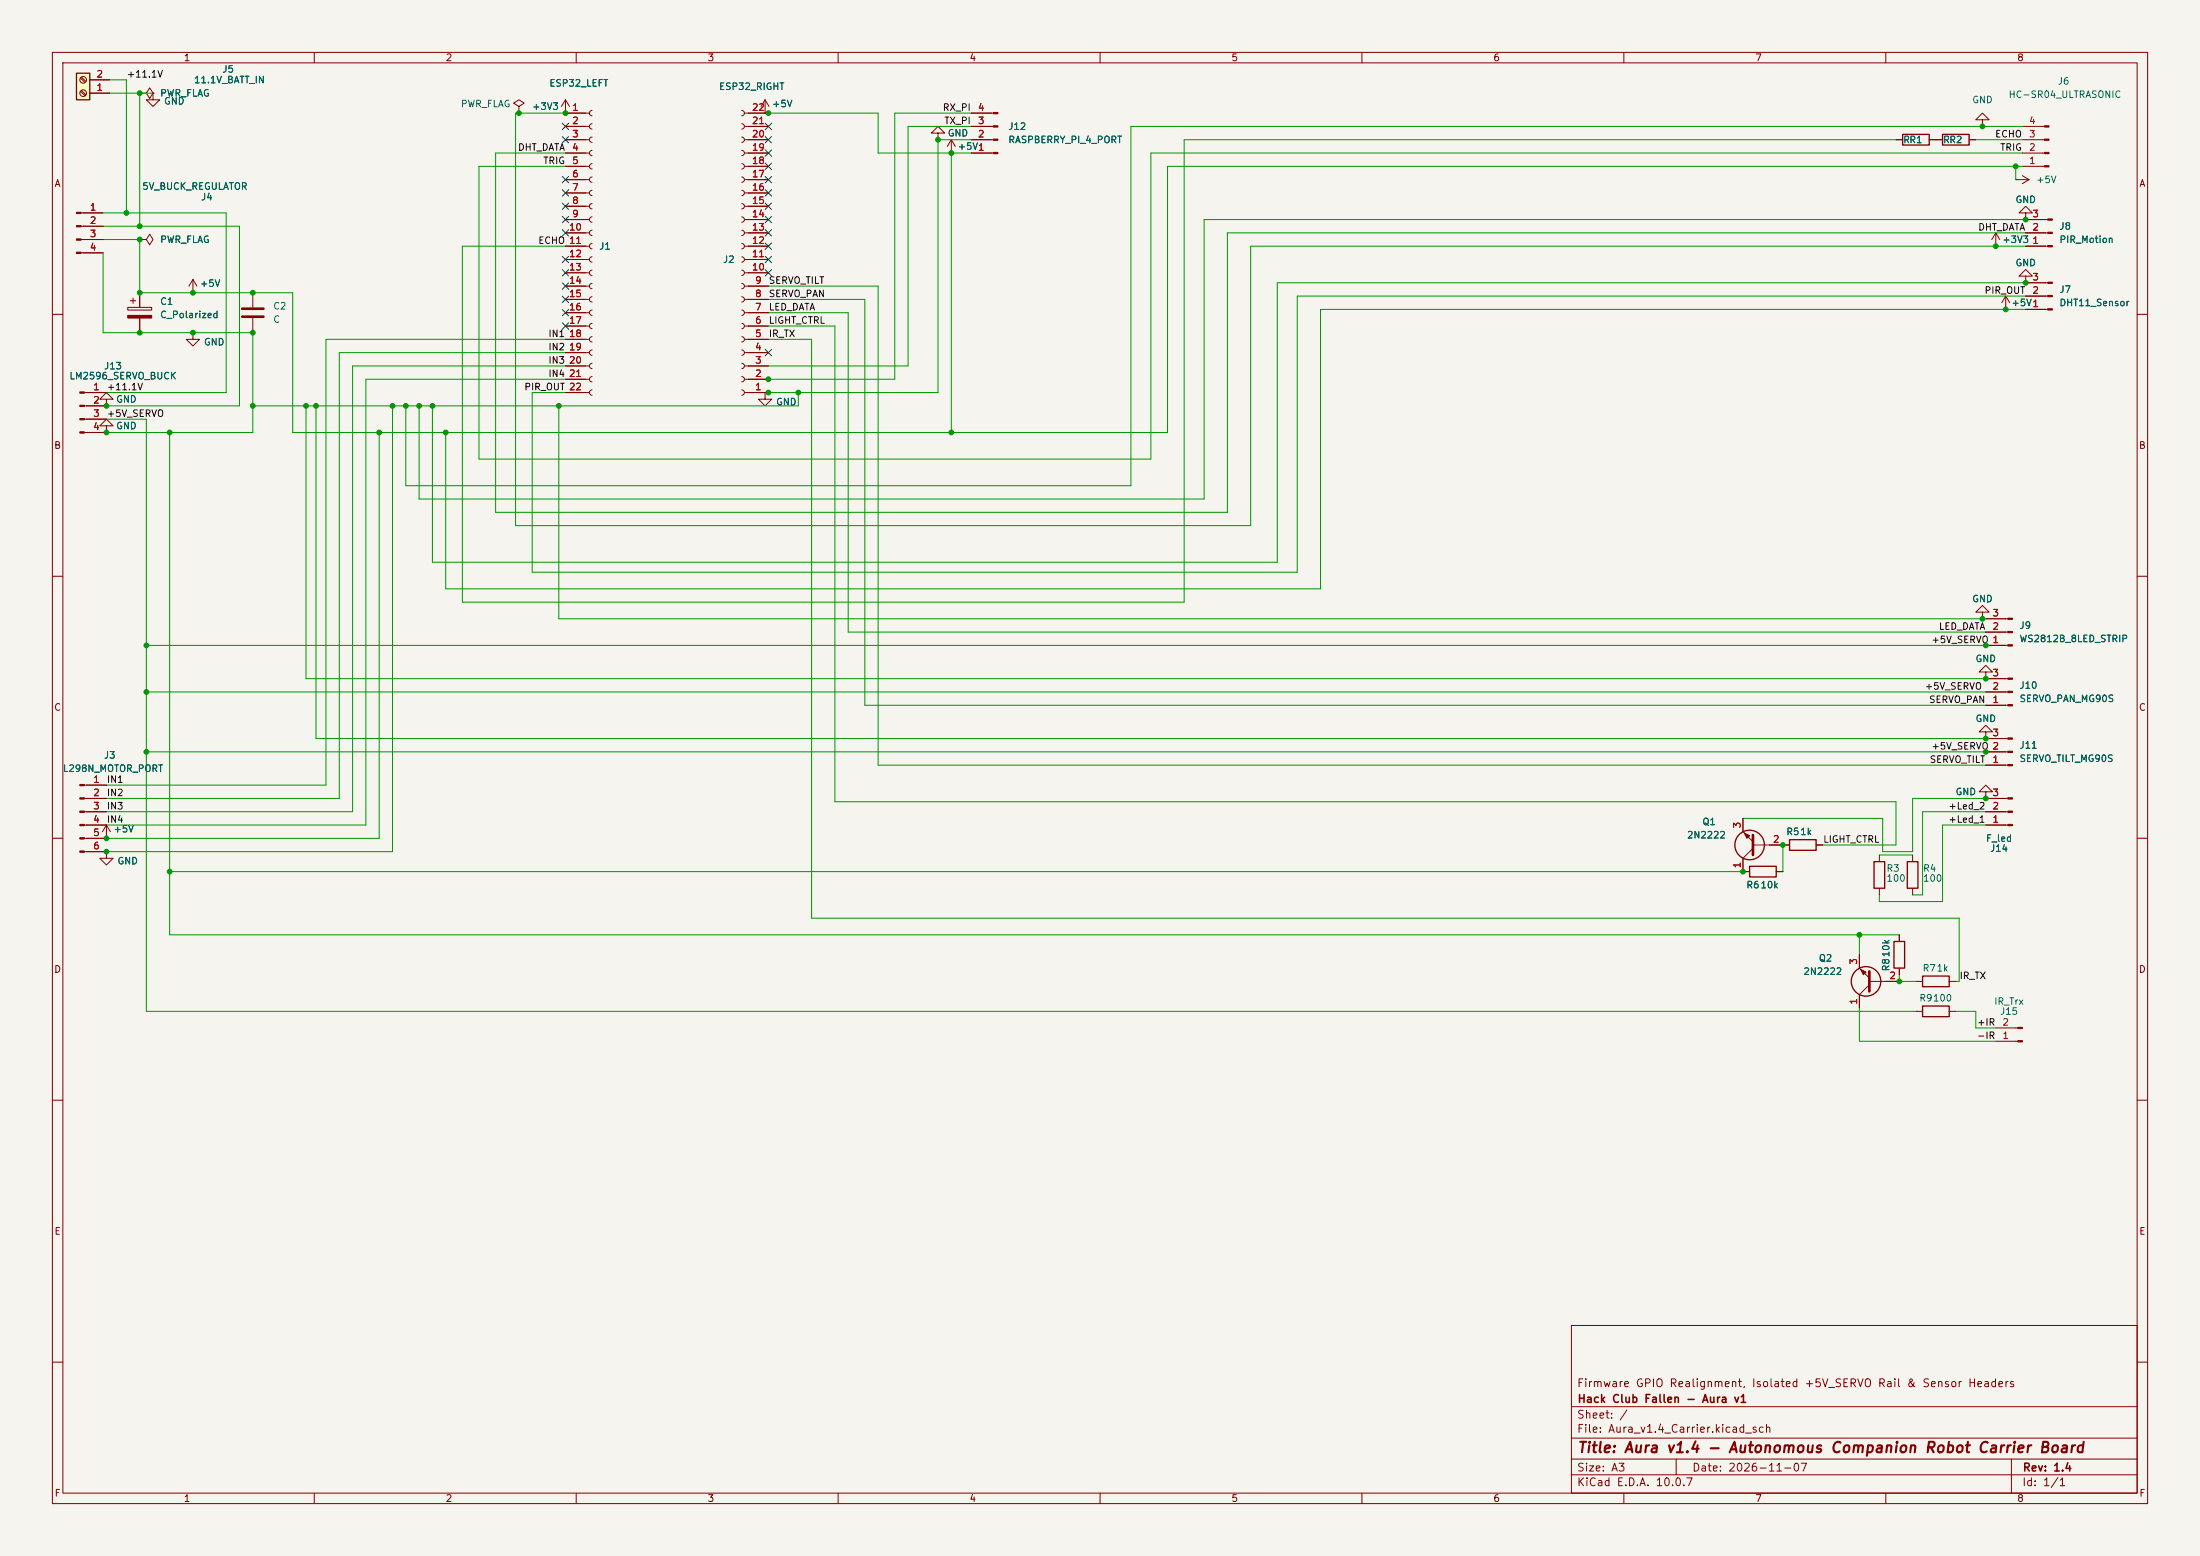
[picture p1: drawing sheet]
<svg xmlns="http://www.w3.org/2000/svg" width="420mm" height="297mm" viewBox="0 0 420 297" stroke-linecap="round" stroke-linejoin="round" font-family="sans-serif">
<path d="M0 0h420v297h-420z" fill="#f5f4ef" stroke="#f5f4ef" stroke-width=".19"/>
<g fill="none" stroke="#840000" stroke-width=".19">
<path d="M10 10h400v277h-400zM12 12h396v273h-396zM26.7 17.8h1.2l.7-1 .6 1-.6 1-.7-1M26.7 17.8h.1M29.2 17.8v1.3h1.3l-1.3 1.2-1.3-1.2h1.3M29.2 17.8h.1M60 10v2M110 10v2M146 19.1l-.7 1.2M146 19.1l.8 1.2M146 19.1v2.5M160 10v2"/>
<path d="M210 10v2M260 10v2M310 10v2M360 10v2M107.9 26.7h4.6M107.9 34.3h4.6M107.9 31.8h4.6M107.9 29.2h4.6M107.9 24.1h4.6M107.9 21.6h4.6M107.9 39.4h4.6M107.9 36.8h4.6"/>
<path d="M113 21.1l-.3 .1-.2 .4 .2 .3 .3 .2M113 23.6l-.3 .2-.2 .3 .2 .4 .3 .1M113 26.2l-.3 .1-.2 .4 .2 .3 .3 .2M113 28.7l-.3 .2-.2 .3 .2 .4 .3 .1M113 31.2l-.3 .2-.2 .4 .2 .3 .3 .2M113 33.8l-.3 .1-.2 .4 .2 .3 .3 .2M113 36.3l-.3 .2-.2 .3 .2 .4 .3 .1M113 38.9l-.3 .1-.2 .4 .2 .3 .3 .2M141.6 38.9l.4 .1 .1 .4-.1 .3-.4 .2M141.6 36.3l.4 .2 .1 .3-.1 .4-.4 .1M141.6 33.8l.4 .1 .1 .4-.1 .3-.4 .2M141.6 31.2l.4 .2 .1 .3-.1 .4-.4 .2"/>
<path d="M141.6 28.7l.4 .1 .1 .4-.1 .4-.4 .1M141.6 26.2l.4 .1 .1 .4-.1 .3-.4 .2M141.6 23.6l.4 .2 .1 .3-.1 .4-.4 .1M141.6 21.1l.4 .1 .1 .4-.1 .3-.4 .2M142.1 26.7h4.6M142.1 34.3h4.6M142.1 31.8h4.6M142.1 29.2h4.6M142.1 24.1h4.6M142.1 21.6h4.6M142.1 39.4h4.6M142.1 36.8h4.6"/>
<path d="M146 21.6h.1M179.1 25.4h1.2l-1.2-1.3-1.3 1.3h1.3v1.3M179.1 26.7h.1M181.6 29.2h.1M181.6 26.7l-.8 1.2M181.6 26.7l.8 1.2M181.6 26.7v2.5M185.4 26.7h4.2M185.4 29.2h4.2M185.4 24.1h4.2M185.4 21.6h4.2M361.9 26.7h1.3"/>
<path d="M368.3 26.7h2.5M375.9 26.7h1.3M378.5 22.9h1.2l-1.2-1.3-1.3 1.3h1.3v1.2M378.5 24.1h.1M384.8 34.3h.1M384.8 34.3h2.5M386.1 26.7h4.2M386.1 33.5l1.2 .8M386.1 31.8h4.2M386.1 29.2h4.2M386.1 24.1h4.2M387.3 34.3l-1.2 .8"/>
<path d="M15.5 40.6h4.2M15.5 43.2h4.2M15.5 45.7h4.2M15.5 48.3h4.2M24.4 58.7h4.6v.5h-4.6zM24.9 57.4h1M25.4 56.9v1M26.7 45.7h1.2l.7-1 .6 1-.6 1-.7-1M26.7 45.7h.1M26.7 55.9v2.8M36.8 55.9h.1M36.8 53.3l-.7 1.3"/>
<path d="M36.8 53.3l.8 1.3M36.8 53.3v2.6M48.3 55.9v2.8M107.9 47h4.6M107.9 44.5h4.6M107.9 41.9h4.6M107.9 59.7h4.6M107.9 57.2h4.6M107.9 54.6h4.6M107.9 52.1h4.6M107.9 49.5h4.6M113 41.4l-.3 .2-.2 .3 .2 .4 .3 .1"/>
<path d="M113 43.9l-.3 .2-.2 .4 .2 .3 .3 .2M113 46.5l-.3 .1-.2 .4 .2 .3 .3 .2M113 49l-.3 .2-.2 .3 .2 .4 .3 .1M113 51.6l-.3 .1-.2 .4 .2 .3 .3 .2M113 54.1l-.3 .2-.2 .3 .2 .4 .3 .1M113 56.6l-.3 .2-.2 .4 .2 .3 .3 .2M113 59.2l-.3 .1-.2 .4 .2 .3 .3 .2M141.6 59.2l.4 .1 .1 .4-.1 .3-.4 .2M141.6 56.6l.4 .2 .1 .3-.1 .4-.4 .2M141.6 54.1l.4 .1 .1 .4-.1 .4-.4 .1M141.6 51.6l.4 .1 .1 .4-.1 .3-.4 .2M141.6 49l.4 .2 .1 .3-.1 .4-.4 .1"/>
<path d="M141.6 46.5l.4 .1 .1 .4-.1 .3-.4 .2M141.6 43.9l.4 .2 .1 .3-.1 .4-.4 .2M141.6 41.4l.4 .1 .1 .4-.1 .4-.4 .1M142.1 47h4.6M142.1 44.5h4.6M142.1 41.9h4.6M142.1 59.7h4.6M142.1 57.2h4.6M142.1 54.6h4.6M142.1 52.1h4.6M142.1 49.5h4.6M381 47h.1"/>
<path d="M381 44.5l.8 1.2M381 44.5l-.8 1.2M381 44.5v2.5M382.9 59.1h.1M382.9 56.5l-.8 1.3M382.9 56.5l.8 1.3M382.9 56.5v2.6M386.7 40.6h1.3l-1.3-1.2-1.3 1.2h1.3v1.3M386.7 41.9h.1M386.7 52.7h1.3l-1.3-1.3-1.3 1.3h1.3v1.3M386.7 54h.1M386.7 47h4.2"/>
<path d="M386.7 44.5h4.2M386.7 41.9h4.2M386.7 59.1h4.2M386.7 56.5h4.2M386.7 54h4.2M10 60h2M16.1 74.9h4.2M16.1 77.5h4.2M20.3 76.2h1.3l-1.3-1.3-1.3 1.3h1.3v1.3M20.3 77.5h.1M26.7 60.7v2.8M36.8 63.5v1.3h1.3l-1.3 1.2-1.2-1.2h1.2"/>
<path d="M36.8 63.5h.1M48.3 60.7v2.8M107.9 74.9h4.6M107.9 72.4h4.6M107.9 69.9h4.6M107.9 67.3h4.6M107.9 64.8h4.6M107.9 62.2h4.6M113 61.7l-.3 .2-.2 .3 .2 .4 .3 .1M113 64.3l-.3 .1-.2 .4 .2 .3 .3 .2M113 66.8l-.3 .2-.2 .3 .2 .4 .3 .1M113 69.3l-.3 .2-.2 .4 .2 .3 .3 .2"/>
<path d="M113 71.9l-.3 .1-.2 .4 .2 .3 .3 .2M113 74.4l-.3 .2-.2 .3 .2 .4 .3 .1M141.6 74.4l.4 .2 .1 .3-.1 .4-.4 .1M141.6 71.9l.4 .1 .1 .4-.1 .3-.4 .2M141.6 69.3l.4 .2 .1 .3-.1 .4-.4 .2M141.6 66.8l.4 .1 .1 .4-.1 .4-.4 .1M141.6 64.3l.4 .1 .1 .4-.1 .3-.4 .2M141.6 61.7l.4 .2 .1 .3-.1 .4-.4 .1M142.1 74.9h4.6M142.1 72.4h4.6M142.1 69.9h4.6M142.1 67.3h4.6"/>
<path d="M142.1 64.8h4.6M142.1 62.2h4.6M146 74.9v1.3h1.3l-1.3 1.3-1.2-1.3h1.2M146 74.9h.1M408 60h2M16.1 80h4.2M16.1 82.6h4.2M20.3 81.3h1.3l-1.3-1.3-1.3 1.3h1.3v1.3M20.3 82.6h.1M10 110h2M378.5 116.8h1.2l-1.2-1.2-1.3 1.2h1.3v1.3M378.5 118.1h.1"/>
<path d="M379.1 118.1h4.2M408 110h2M379.1 134.6h4.2M379.1 132.1h4.2M379.1 129.5h4.2M379.1 123.2h4.2M379.1 120.7h4.2M10 160h2M16.1 149.9h4.2M16.1 152.4h4.2M16.1 154.9h4.2M16.1 157.5h4.2"/>
<path d="M20.3 157.5l-.7 1.3M20.3 157.5l.8 1.3M20.3 157.5v2.5M332.7 156.2v2.6l1.9 1.9M408 160h2M16.1 160h4.2M16.1 162.6h4.2M20.3 162.6v1.2h1.3l-1.3 1.3-1.3-1.3h1.3M20.3 162.6h.1M20.3 160h.1M334.6 161.3h7M334.6 161.9l-1.9 1.9v2.6"/>
<path d="M346.7 161.3h1.3M365.8 193h1.2M365.8 187.3h1.2M372.1 193h1.3M372.1 187.3h1.3M381 198.8h4.2M381 196.2h4.2M10 210h2M408 210h2M300 253h108v32h-108zM10 260h2M300 278.5h108"/>
<path d="M300 274.5h108M300 268.5h108M320 278.5v3M384 278.5v6.5M408 260h2M60 285v2M110 285v2M160 285v2M210 285v2M260 285v2M300 281.5h108M310 285v2"/>
<path d="M360 285v2"/>
</g>
<g fill="#840000" stroke="#840000" stroke-width=".19">
<path d="M15.2 149.7h.9v.3h-.9z"/>
<path d="M15.2 152.3h.9v.2h-.9z"/>
<path d="M15.2 154.8h.9v.3h-.9z"/>
<path d="M15.2 157.4h.9v.2h-.9z"/>
<path d="M15.2 159.9h.9v.2h-.9z"/>
<path d="M15.2 162.4h.9v.3h-.9z"/>
<path d="M383.3 134.5h.9v.2h-.9z"/>
<path d="M383.3 132h.9v.2h-.9z"/>
<path d="M383.3 129.4h.9v.3h-.9z"/>
<path d="M14.6 40.5h.9v.3h-.9z"/>
<path d="M14.6 43.1h.9v.2h-.9z"/>
<path d="M14.6 45.6h.9v.2h-.9z"/>
<path d="M14.6 48.1h.9v.3h-.9z"/>
<path d="M383.3 123.1h.9v.2h-.9z"/>
<path d="M383.3 120.5h.9v.3h-.9z"/>
<path d="M383.3 118h.9v.2h-.9z"/>
<path d="M15.2 74.8h.9v.3h-.9z"/>
<path d="M15.2 77.3h.9v.3h-.9z"/>
<path d="M15.2 79.9h.9v.2h-.9z"/>
<path d="M15.2 82.4h.9v.3h-.9z"/>
<path d="M24.4 60.2h4.6v.5h-4.6z"/>
<path d="M390.3 31.6h.9v.3h-.9z"/>
<path d="M390.3 29.1h.9v.2h-.9z"/>
<path d="M390.3 26.5h.9v.3h-.9z"/>
<path d="M390.3 24h.9v.3h-.9z"/>
<path d="M385.2 198.6h.9v.3h-.9z"/>
<path d="M385.2 196.1h.9v.2h-.9z"/>
<path d="M333 159l1 .5-.5 .5z"/>
<path d="M189.6 29.1h.9v.2h-.9z"/>
<path d="M189.6 26.5h.9v.3h-.9z"/>
<path d="M189.6 24h.9v.3h-.9z"/>
<path d="M189.6 21.5h.9v.2h-.9z"/>
<path d="M390.9 46.9h.9v.2h-.9z"/>
<path d="M390.9 44.3h.9v.3h-.9z"/>
<path d="M390.9 41.8h.9v.2h-.9z"/>
<path d="M390.9 58.9h.9v.3h-.9z"/>
<path d="M390.9 56.4h.9v.2h-.9z"/>
<path d="M390.9 53.8h.9v.3h-.9z"/>
</g>
<path d="M46.2 58.9h4.1M46.2 60.5h4.1M334.6 159.4v3.8" fill="none" stroke="#840000" stroke-width=".51"/>
<g fill="none" stroke="#840000" stroke-width=".25">
<path d="M363.2 25.7h5.1v2h-5.1zM370.8 25.7h5.1v2h-5.1zM341.6 160.3h5.1v2h-5.1zM367 192h5.1v2.1h-5.1zM367 186.3h5.1v2h-5.1z"/>
<circle cx="334" cy="161.3" r="2.82"/>
</g>
<path d="M14.6 14h2.5v5.1h-2.5z" fill="#ffffc2"/>
<g fill="none" stroke="#840000" stroke-width=".25">
<path d="M14.6 14h2.5v5.1h-2.5zM334 165.4h5.1v2h-5.1zM357.8 164.5h2v5h-2zM361.6 179.7h2v5.1h-2zM364.1 164.5h2v5h-2z"/>
<circle cx="356.2" cy="187.3" r="2.82"/>
</g>
<g fill="none" stroke="#840000" stroke-width=".19">
<path d="M15.4 17.4l.8 .9M15.4 14.9l.8 .8M15.5 17.3l.9 .8M15.5 14.7l.9 .9M17.1 17.8h3.9M17.1 15.2h3.9M26.7 17.8h.1M29.2 17.8h.1M107.9 19.1l-.7 1.2M107.9 19.1l.8 1.2M107.9 19.1v2.5M99.1 20.3l1-.6-1-.6-1.1 .6 1.1 .6v1.3"/>
<path d="M99.1 21.6h.1M107.9 21.6h.1M107.9 39.4h3.9M107.9 36.8h3.9M107.9 34.3h3.9M107.9 31.8h3.9M107.9 29.2h3.9M107.9 26.7h3.9M107.9 24.1h3.9M107.9 21.6h3.9M142.9 39.4h3.8M142.9 36.8h3.8"/>
<path d="M142.9 34.3h3.8M142.9 31.8h3.8M142.9 29.2h3.8M142.9 26.7h3.8M142.9 24.1h3.8M142.9 21.6h3.8M146 21.6h.1M179.1 26.7h.1M181.6 29.2h.1M185.4 29.2h3.8M185.4 26.7h3.8M185.4 24.1h3.8"/>
<path d="M185.4 21.6h3.8M361.9 26.7h1.3M368.3 26.7h2.5M375.9 26.7h1.3M15.9 40.6h3.8M15.9 43.2h3.8M15.9 45.7h3.8M15.9 48.3h3.8M26.7 45.7h.1M26.7 55.9v2.8M36.8 55.9h.1M107.9 59.7h3.9"/>
<path d="M107.9 57.2h3.9M107.9 54.6h3.9M107.9 52.1h3.9M107.9 49.5h3.9M107.9 47h3.9M107.9 44.5h3.9M107.9 41.9h3.9M142.9 59.7h3.8M142.9 57.2h3.8M142.9 54.6h3.8M142.9 52.1h3.8M142.9 49.5h3.8"/>
<path d="M142.9 47h3.8M142.9 44.5h3.8M142.9 41.9h3.8M381 47h.1M382.9 59.1h.1M386.7 54h.1M386.7 41.9h.1M386.7 47h3.8M386.7 44.5h3.8M386.7 41.9h3.8M386.7 59.1h3.8M386.7 56.5h3.8"/>
<path d="M386.7 54h3.8M16.5 74.9h3.8M16.5 77.5h3.8M20.3 77.5h.1M26.7 60.7v2.8M36.8 63.5h.1M107.9 74.9h3.9M107.9 72.4h3.9M107.9 69.9h3.9M107.9 67.3h3.9M107.9 64.8h3.9M107.9 62.2h3.9"/>
<path d="M142.9 74.9h3.8M142.9 72.4h3.8M142.9 69.9h3.8M142.9 67.3h3.8M142.9 64.8h3.8M142.9 62.2h3.8M146 74.9h.1M16.5 80h3.8M16.5 82.6h3.8M20.3 82.6h.1M378.5 118.1h.1M379.1 118.1h3.8"/>
<path d="M379.1 139.7h1.3l-1.3-1.3-1.3 1.3h1.3v1.3M379.1 128.3h1.3l-1.3-1.3-1.3 1.3h1.3v1.2M379.1 129.5h.1M379.1 134.6h3.8M379.1 132.1h3.8M379.1 129.5h3.8M379.1 123.2h3.8M379.1 120.7h3.8M16.5 157.5h3.8M16.5 154.9h3.8M16.5 152.4h3.8M16.5 149.9h3.8"/>
<path d="M332.7 156.2v2.6M379.1 151.1h1.3l-1.3-1.2-1.3 1.2h1.3v1.3M379.1 152.4h.1M379.1 141h.1M379.1 146.1h4.2M379.1 143.5h4.2M379.1 141h4.2M379.1 157.5h4.2M379.1 154.9h4.2M379.1 152.4h4.2M16.5 160h3.8M16.5 162.6h3.8"/>
<path d="M20.3 160h.1M20.3 162.6h.1M332.7 163.8v2.6h1.3M337.8 161.3h3.8M339.1 166.4h1.3M346.7 161.3h1.3M358.8 163.2v1.3M358.8 169.5v1.3M362.6 178.4v1.3M365.1 163.2v1.3M365.1 169.5v1.3M355 182.2v2.6l1.9 1.9"/>
<path d="M356.9 187.3h5.7M356.9 188l-1.9 1.9v2.5M362.6 184.8v1.3"/>
<circle cx="15.9" cy="17.8" r=".63"/>
<circle cx="15.9" cy="15.2" r=".63"/>
</g>
<path d="M356.9 185.4v3.8" fill="none" stroke="#840000" stroke-width=".51"/>
<g fill="#840000" stroke="#840000" stroke-width=".19">
<path d="M355.2 185l1 .5-.5 .6z"/>
<path d="M383.3 145.9h.9v.3h-.9z"/>
<path d="M383.3 143.4h.9v.2h-.9z"/>
<path d="M383.3 140.8h.9v.3h-.9z"/>
<path d="M383.3 157.4h.9v.2h-.9z"/>
<path d="M383.3 154.8h.9v.3h-.9z"/>
<path d="M383.3 152.3h.9v.2h-.9z"/>
</g>
<g fill="none" stroke="#009600" stroke-width=".19">
<path d="M21 15.2h3.1v25.4M21 17.8h8.2M26.7 17.8v25.4M107.9 29.2h-13.3v68.6h139.7v-53.3h152.4M107.9 21.6h-9.5v78.7h140.4v-53.3h147.9M146 21.6h21.6v7.6h17.8M181.6 29.2v53.4M185.4 26.7h-6.3v48.2h-33.1M185.4 24.1h-12v45.8h-26.7M185.4 21.6h-14.6v50.8h-24.8M361.9 26.7h-135.8v88.2h-137.8v-67.9h19.6M377.2 26.7h8.9"/>
<path d="M384.8 31.8v2.5M386.1 29.2h-166.4v58.4h-128.3v-55.8h16.5M386.1 31.8h-163.2v50.8h-167v-26.7h-29.2v-10.2h-7M386.1 24.1h-170.2v68.6h-138.4v-15.2M19.7 40.6h23.5v34.3h-22.9M19.7 43.2h26v34.3h-25.4M19.7 48.3v15.2h28.6v19.1h-28M146.7 54.6h20.9v91.5h211.5M146.7 59.7h15.2v61h217.2M146.7 57.2h18.4v77.4h214M386.7 56.5h-139.1v52.7h-146v-34.3h6.3M386.7 54h-142.9v53.3h-161.3v-29.8"/>
<path d="M386.7 59.1h-134.6v53.3h-167v-29.8M386.7 41.9h-156.8v53.4h-149.9v-17.8M58.4 77.5v52h320.7M60.3 77.5v63.5h318.8M74.9 77.5v85.1h-54.6M106.7 77.5v40.6h272.4M107.9 69.9h-40.6v85h-47M107.9 72.4h-38.1v85.1h-49.5M107.9 64.8h-45.7v85.1h-41.9M107.9 67.3h-43.1v85.1h-44.5M146.7 62.2h12.7v90.8h202.5v8.3h-13.9M146.7 64.8h8.2v110.5h219.1v12h-.6"/>
<path d="M152.4 74.9v2.6h-104.1M20.3 80h7.6v113h337.9M32.4 82.6v95.8h330.2M72.4 82.6v77.4h-52.1M27.9 123.2h351.8M27.9 132.1h351.2M27.9 143.5h351.8M379.1 152.4h-14v10.2h-5.7v-6.4h-26.7M379.1 154.9h-12.1v15.9h-1.9M379.1 157.5h-8.3v14.6h-12v-1.3M32.4 166.4h300.3M340.4 161.3v5.1"/>
<path d="M355 178.4v3.8M358.8 163.2h6.3M355 192.4v6.4h26M362.6 186.1v1.2h3.2M373.4 193h3.8v3.2h3.8"/>
</g>
<g fill="none" stroke="#000084" stroke-width=".19">
<path d="M107.3 33.7l1.3 1.2M107.3 36.2l1.3 1.2M107.3 38.8l1.3 1.2M107.3 26.1l1.3 1.2M107.3 23.5l1.3 1.2M108.6 33.7l-1.3 1.2M108.6 36.2l-1.3 1.2M108.6 38.8l-1.3 1.2M108.6 26.1l-1.3 1.2M108.6 23.5l-1.3 1.2M146.1 36.2l1.2 1.2M146.1 38.8l1.2 1.2"/>
<path d="M146.1 33.7l1.2 1.2M146.1 31.1l1.2 1.3M146.1 23.5l1.2 1.2M146.1 28.6l1.2 1.2M146.1 26.1l1.2 1.2M147.3 36.2l-1.2 1.2M147.3 38.8l-1.2 1.2M147.3 33.7l-1.2 1.2M147.3 31.1l-1.2 1.3M147.3 23.5l-1.2 1.2M147.3 28.6l-1.2 1.2M147.3 26.1l-1.2 1.2"/>
<path d="M107.3 59.1l1.3 1.2M107.3 56.5l1.3 1.3M107.3 51.5l1.3 1.2M107.3 54l1.3 1.2M107.3 48.9l1.3 1.2M107.3 43.8l1.3 1.3M107.3 41.3l1.3 1.2M108.6 59.1l-1.3 1.2M108.6 56.5l-1.3 1.3M108.6 51.5l-1.3 1.2M108.6 54l-1.3 1.2M108.6 48.9l-1.3 1.2"/>
<path d="M108.6 43.8l-1.3 1.3M108.6 41.3l-1.3 1.2M146.1 41.3l1.2 1.2M146.1 46.4l1.2 1.2M146.1 48.9l1.2 1.2M146.1 43.8l1.2 1.3M146.1 51.5l1.2 1.2M147.3 41.3l-1.2 1.2M147.3 46.4l-1.2 1.2M147.3 48.9l-1.2 1.2M147.3 43.8l-1.2 1.3M147.3 51.5l-1.2 1.2"/>
<path d="M107.3 61.6l1.3 1.2M108.6 61.6l-1.3 1.2M146.1 66.7l1.2 1.2M147.3 66.7l-1.2 1.2"/>
</g>
<g fill="#009600" stroke="#009600" stroke-width=".19">
<circle cx="48.3" cy="63.5" r=".46"/>
<circle cx="85.1" cy="82.6" r=".46"/>
<circle cx="77.5" cy="77.5" r=".46"/>
<circle cx="74.9" cy="77.5" r=".46"/>
<circle cx="80" cy="77.5" r=".46"/>
<circle cx="48.3" cy="55.9" r=".46"/>
<circle cx="82.5" cy="77.5" r=".46"/>
<circle cx="99.1" cy="21.6" r=".46"/>
<circle cx="107.9" cy="21.6" r=".46"/>
<circle cx="146.7" cy="72.4" r=".46"/>
<circle cx="146.7" cy="74.9" r=".46"/>
<circle cx="106.7" cy="77.5" r=".46"/>
<circle cx="48.3" cy="77.5" r=".46"/>
<circle cx="72.4" cy="82.6" r=".46"/>
<circle cx="60.3" cy="77.5" r=".46"/>
<circle cx="58.4" cy="77.5" r=".46"/>
<circle cx="20.3" cy="82.6" r=".46"/>
<circle cx="32.4" cy="82.6" r=".46"/>
<circle cx="20.3" cy="77.5" r=".46"/>
<circle cx="27.9" cy="143.5" r=".46"/>
<circle cx="27.9" cy="132.1" r=".46"/>
<circle cx="32.4" cy="166.4" r=".46"/>
<circle cx="27.9" cy="123.2" r=".46"/>
<circle cx="20.3" cy="162.6" r=".46"/>
<circle cx="20.3" cy="160" r=".46"/>
<circle cx="26.7" cy="63.5" r=".46"/>
<circle cx="26.7" cy="55.9" r=".46"/>
<circle cx="26.7" cy="43.2" r=".46"/>
<circle cx="24.1" cy="40.6" r=".46"/>
<circle cx="26.7" cy="45.7" r=".46"/>
<circle cx="26.7" cy="17.8" r=".46"/>
<circle cx="36.8" cy="63.5" r=".46"/>
<circle cx="36.8" cy="55.9" r=".46"/>
<circle cx="378.5" cy="24.1" r=".46"/>
<circle cx="384.8" cy="31.8" r=".46"/>
<circle cx="181.6" cy="29.2" r=".46"/>
<circle cx="181.6" cy="82.6" r=".46"/>
<circle cx="381" cy="47" r=".46"/>
<circle cx="386.7" cy="41.9" r=".46"/>
<circle cx="378.5" cy="118.1" r=".46"/>
<circle cx="382.9" cy="59.1" r=".46"/>
<circle cx="379.1" cy="123.2" r=".46"/>
<circle cx="379.1" cy="141" r=".46"/>
<circle cx="379.1" cy="143.5" r=".46"/>
<circle cx="379.1" cy="152.4" r=".46"/>
<circle cx="379.1" cy="129.5" r=".46"/>
<circle cx="386.7" cy="54" r=".46"/>
<circle cx="152.4" cy="74.9" r=".46"/>
<circle cx="179.1" cy="26.7" r=".46"/>
<circle cx="146.7" cy="21.6" r=".46"/>
<circle cx="332.7" cy="166.4" r=".46"/>
<circle cx="355" cy="178.4" r=".46"/>
<circle cx="340.4" cy="161.3" r=".46"/>
<circle cx="362.6" cy="187.3" r=".46"/>
</g>
<text font-size="2" fill="#840000" x="301" y="277.8">Title: Aura v1.4 - Autonomous Companion Robot Carrier Board</text>
<g font-size="1.5" fill="#840000">
<text x="300.9" y="265.1">Firmware GPIO Realignment, Isolated +5V_SERVO Rail &amp; Sensor Headers</text>
<text x="301" y="268.1">Hack Club Fallen - Aura v1</text>
<text x="300.9" y="273.8">File: Aura_v1.4_Carrier.kicad_sch</text>
<text x="300.9" y="271.1">Sheet: /</text>
<text x="300.9" y="281.2">Size: A3</text>
<text x="322.9" y="281.2">Date: 2026-11-07</text>
<text x="386" y="281.2">Rev: 1.4</text>
<text x="300.9" y="284">KiCad E.D.A. 10.0.7</text>
<text x="385.9" y="284">Id: 1/1</text>
</g>
<g font-size="1.3" fill="#840000">
<text x="35" y="12">1</text>
<text x="85" y="12">2</text>
<text x="135" y="12">3</text>
<text x="185" y="12">4</text>
<text x="235" y="12">5</text>
<text x="285" y="12">6</text>
<text x="335" y="12">7</text>
<text x="385" y="12">8</text>
<text x="10.3" y="36">A</text>
<text x="408.3" y="36">A</text>
<text x="10.2" y="86">B</text>
<text x="408.2" y="86">B</text>
<text x="10.2" y="136">C</text>
<text x="408.2" y="136">C</text>
<text x="10.2" y="186">D</text>
<text x="408.2" y="186">D</text>
<text x="10.3" y="236">E</text>
<text x="408.3" y="236">E</text>
<text x="10.3" y="286">F</text>
<text x="35" y="287">1</text>
<text x="85" y="287">2</text>
<text x="135" y="287">3</text>
<text x="185" y="287">4</text>
<text x="235" y="287">5</text>
<text x="285" y="287">6</text>
<text x="335" y="287">7</text>
<text x="385" y="287">8</text>
<text x="408.3" y="286">F</text>
</g>
<g font-size="1.3" fill="#a90000">
<text x="18.3" y="17.6">1</text>
<text x="18.3" y="15.1">2</text>
<text x="109.1" y="21.5">1</text>
<text x="109.1" y="24">2</text>
<text x="143.4" y="24">21</text>
<text x="143.4" y="21.5">22</text>
<text x="186.6" y="24">3</text>
<text x="186.6" y="21.5">4</text>
<text x="387.3" y="24">4</text>
<text x="109.1" y="26.5">3</text>
<text x="109.1" y="29.1">4</text>
<text x="143.4" y="29.1">19</text>
<text x="143.4" y="26.5">20</text>
<text x="186.6" y="26.5">2</text>
<text x="387.3" y="29.1">2</text>
<text x="387.3" y="26.5">3</text>
<text x="109.1" y="31.6">5</text>
<text x="109.1" y="34.2">6</text>
<text x="143.4" y="34.2">17</text>
<text x="143.4" y="31.6">18</text>
<text x="387.3" y="31.6">1</text>
<text x="17" y="40.5">1</text>
<text x="109.1" y="36.7">7</text>
<text x="109.1" y="39.2">8</text>
<text x="109.1" y="41.8">9</text>
<text x="143.4" y="41.8">14</text>
<text x="143.4" y="39.2">15</text>
<text x="143.4" y="36.7">16</text>
<text x="387.9" y="41.8">3</text>
<text x="17" y="43">2</text>
<text x="17" y="45.6">3</text>
<text x="108.5" y="44.3">10</text>
<text x="108.5" y="46.9">11</text>
<text x="143.4" y="46.9">12</text>
<text x="143.4" y="44.3">13</text>
<text x="387.9" y="46.9">1</text>
<text x="387.9" y="44.3">2</text>
<text x="17" y="48.1">4</text>
<text x="108.5" y="49.4">12</text>
<text x="108.5" y="51.9">13</text>
<text x="143.4" y="51.9">10</text>
<text x="143.4" y="49.4">11</text>
<text x="387.9" y="53.8">3</text>
<text x="108.5" y="54.5">14</text>
<text x="108.5" y="57">15</text>
<text x="108.5" y="59.6">16</text>
<text x="144" y="59.6">7</text>
<text x="144" y="57">8</text>
<text x="144" y="54.5">9</text>
<text x="387.9" y="56.4">2</text>
<text x="108.5" y="62.1">17</text>
<text x="108.5" y="64.6">18</text>
<text x="144" y="64.6">5</text>
<text x="144" y="62.1">6</text>
<text x="108.5" y="67.2">19</text>
<text x="108.5" y="69.7">20</text>
<text x="144" y="69.7">3</text>
<text x="144" y="67.2">4</text>
<text x="17.7" y="74.8">1</text>
<text x="17.7" y="77.3">2</text>
<text x="108.5" y="72.3">21</text>
<text x="108.5" y="74.8">22</text>
<text x="144" y="74.8">1</text>
<text x="144" y="72.3">2</text>
<text x="17.7" y="79.9">3</text>
<text x="17.7" y="82.4">4</text>
<text x="380.3" y="118">3</text>
<text x="380.3" y="120.5">2</text>
<text x="380.3" y="123.1">1</text>
<text x="380.3" y="131.9">2</text>
<text x="380.3" y="129.4">3</text>
<text x="380.3" y="134.5">1</text>
<text x="380.3" y="140.8">3</text>
<text x="380.3" y="143.4">2</text>
<text x="17.7" y="149.7">1</text>
<text x="380.3" y="145.9">1</text>
<text x="17.7" y="152.3">2</text>
<text x="17.7" y="154.8">3</text>
<text x="380.3" y="154.8">2</text>
<text x="380.3" y="152.3">3</text>
<text x="17.7" y="157.3">4</text>
<text x="17.7" y="159.9">5</text>
<text x="332.6" y="158.2" transform="rotate(-90 332.6 158.2)">3</text>
<text x="338.4" y="161.2">2</text>
<text x="380.3" y="157.3">1</text>
<text x="17.7" y="162.4">6</text>
<text x="332.6" y="165.8" transform="rotate(-90 332.6 165.8)">1</text>
<text x="354.8" y="184.2" transform="rotate(-90 354.8 184.2)">3</text>
<text x="354.8" y="191.9" transform="rotate(-90 354.8 191.9)">1</text>
<text x="360.6" y="187.2">2</text>
<text x="382.2" y="196.1">2</text>
<text x="382.2" y="198.6">1</text>
</g>
<g font-size="1.3" fill="#0f0f0f">
<text x="24.1" y="15.1">+11.1V</text>
<text x="179.9" y="21.5">RX_PI</text>
<text x="98.8" y="29.1">DHT_DATA</text>
<text x="180.2" y="24">TX_PI</text>
<text x="380.8" y="26.5">ECHO</text>
<text x="381.7" y="29.1">TRIG</text>
<text x="103.6" y="31.6">TRIG</text>
<text x="102.6" y="46.9">ECHO 11</text>
<text x="377.5" y="44.3">DHT_DATA</text>
<text x="146.7" y="57">SERVO_PAN</text>
<text x="146.7" y="59.6">LED_DATA</text>
<text x="146.7" y="54.5">SERVO_TILT</text>
<text x="378.7" y="56.4">PIR_OUT</text>
<text x="104.6" y="64.6">IN1</text>
<text x="146.7" y="64.6">IR_TX</text>
<text x="146.7" y="62.1">LIGHT_CTRL</text>
<text x="104.6" y="69.7">IN3</text>
<text x="104.6" y="67.2">IN2</text>
<text x="20.3" y="74.8">+11.1V</text>
<text x="100" y="74.8">PIR_OUT 22</text>
<text x="104.6" y="72.3">IN4</text>
<text x="20.3" y="79.9">+5V_SERVO</text>
<text x="368.6" y="123.1">+5V_SERVO 1</text>
<text x="370" y="120.5">LED_DATA</text>
<text x="367.3" y="132">+5V_SERVO</text>
<text x="368.2" y="134.5">SERVO_PAN</text>
<text x="368.6" y="143.4">+5V_SERVO 2</text>
<text x="20.3" y="149.7">IN1</text>
<text x="368.3" y="145.9">SERVO_TILT</text>
<text x="20.3" y="154.8">IN3</text>
<text x="20.3" y="152.3">IN2</text>
<text x="371.9" y="154.8">+Led_2</text>
<text x="20.3" y="157.4">IN4</text>
<text x="348" y="161.2">LIGHT_CTRL</text>
<text x="371.9" y="157.4">+Led_1</text>
<text x="374" y="187.2">IR_TX</text>
<text x="377.3" y="196.1">+IR</text>
<text x="377.3" y="198.6">-IR</text>
</g>
<g font-size="1.3" fill="#006464">
<text x="36.9" y="16.2">11.1V_BATT_IN</text>
<text x="42.3" y="14.2">J5</text>
<text x="104.8" y="16.8">ESP32_LEFT</text>
<text x="137.2" y="17.5">ESP32_RIGHT</text>
<text x="392.7" y="16.5">J6</text>
<text x="30.5" y="18.7">PWR_FLAG</text>
<text x="31.2" y="20.3">GND</text>
<text x="87.9" y="20.8">PWR_FLAG</text>
<text x="101.5" y="21.3">+3V3</text>
<text x="147.3" y="20.8">+5V</text>
<text x="376.4" y="20">GND</text>
<text x="383.3" y="19">HC-SR04_ULTRASONIC</text>
<text x="180.8" y="26.4">GND</text>
<text x="182.7" y="28.9">+5V1</text>
<text x="192.4" y="25.1">J12</text>
<text x="192.4" y="27.6">RASPBERRY_PI_4_PORT</text>
<text x="363.2" y="27.6">RR1</text>
<text x="370.8" y="27.6">RR2</text>
<text x="388.6" y="35.3">+5V</text>
<text x="27" y="36.5">5V_BUCK_REGULATOR</text>
<text x="38.3" y="38.6">J4</text>
<text x="384.7" y="39.1">GND</text>
<text x="30.5" y="46.7">PWR_FLAG</text>
<text x="114.3" y="48">J1</text>
<text x="382.1" y="46.7">+3V3</text>
<text x="393" y="44.1">J8</text>
<text x="393" y="46.7">PIR_Motion</text>
<text x="137.9" y="50.5">J2</text>
<text x="384.7" y="51.1">GND</text>
<text x="30.5" y="58.5">C1</text>
<text x="38.1" y="55.1">+5V</text>
<text x="52.1" y="59.4">C2</text>
<text x="383.9" y="58.7">+5V1</text>
<text x="393" y="56.2">J7</text>
<text x="393" y="58.7">DHT11_Sensor</text>
<text x="30.5" y="61">C_Polarized</text>
<text x="52.1" y="61.9">C</text>
<text x="19.8" y="70.8">J13</text>
<text x="38.8" y="66.2">GND</text>
<text x="13.1" y="72.7">LM2596_SERVO_BUCK</text>
<text x="22.1" y="77.2">GND</text>
<text x="148.1" y="77.7">GND</text>
<text x="22.1" y="82.2">GND</text>
<text x="376.4" y="115.3">GND</text>
<text x="385.4" y="120.3">J9</text>
<text x="385.4" y="122.9">WS2812B_8LED_STRIP</text>
<text x="377" y="126.7">GND</text>
<text x="385.4" y="131.8">J10</text>
<text x="385.4" y="134.3">SERVO_PAN_MG90S</text>
<text x="377" y="138.1">GND</text>
<text x="385.4" y="143.2">J11</text>
<text x="11.9" y="147.6">L298N_MOTOR_PORT</text>
<text x="19.7" y="145.1">J3</text>
<text x="385.4" y="145.7">SERVO_TILT_MG90S</text>
<text x="373.2" y="152.1">GND</text>
<text x="21.6" y="159.2">+5V</text>
<text x="321.9" y="160.3">2N2222</text>
<text x="324.9" y="157.8">Q1</text>
<text x="340.9" y="159.7">R51k</text>
<text x="379" y="161">F_led</text>
<text x="22.3" y="165.3">GND</text>
<text x="360" y="166.7">R3</text>
<text x="367" y="166.7">R4</text>
<text x="379.8" y="162.9">J14</text>
<text x="333.3" y="169.9">R610k</text>
<text x="360" y="168.6">100</text>
<text x="367" y="168.6">100</text>
<text x="347.1" y="183.8">Q2</text>
<text x="361" y="185.5" transform="rotate(-90 361 185.5)">R810k</text>
<text x="366.9" y="185.7">R71k</text>
<text x="344.2" y="186.4">2N2222</text>
<text x="366.3" y="191.5">R9100</text>
<text x="380.6" y="192.1">IR_Trx</text>
<text x="381.7" y="194">J15</text>
</g>
</svg>
